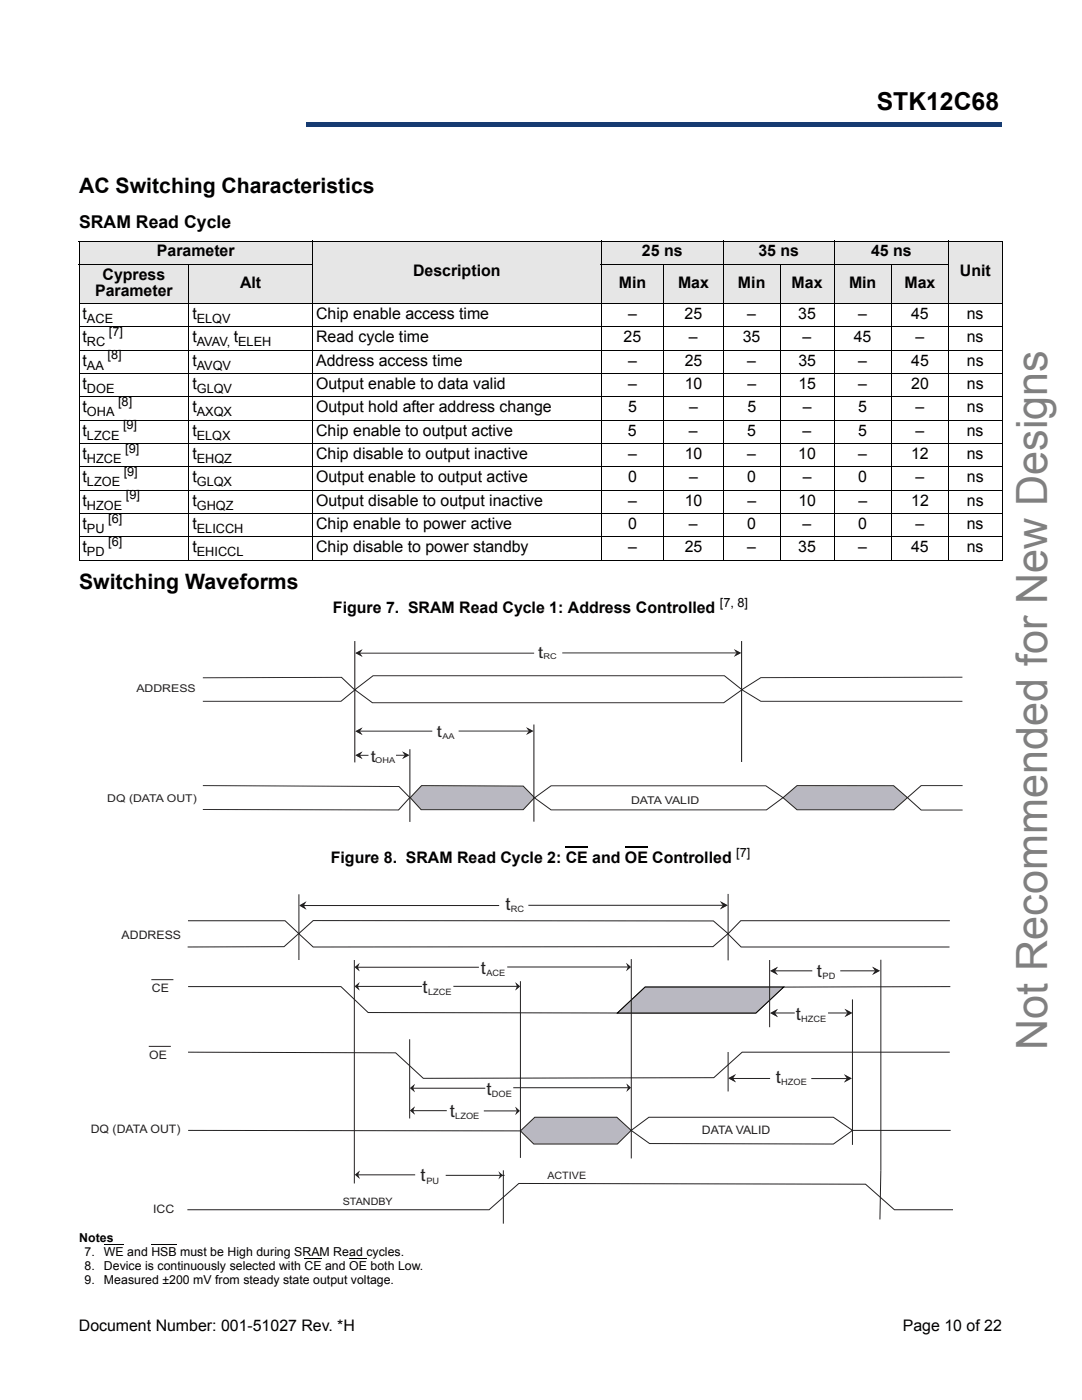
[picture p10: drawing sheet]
<svg xmlns="http://www.w3.org/2000/svg" width="216mm" height="279mm" viewBox="0 0 216 279" stroke-linecap="round" stroke-linejoin="round" font-family="sans-serif">
<path d="M61 24.4h138.8v.9h-138.8z" fill="#163b71"/>
<path d="M61 24.4h138.9" fill="none" stroke="#163b71" stroke-width=".2"/>
<path d="M199.7 24.4h.2v1h-.2z" fill="#163b71"/>
<path d="M61 25.3h138.8" fill="none" stroke="#163b71" stroke-width=".2"/>
<path d="M61 24.3h.1v1h-.1z" fill="#163b71"/>
<path d="M15.8 8.6h45.2v18h-45.2z" fill="#fff"/>
<g fill="#e6e6e6">
<path d="M15.8 48.1h46.6v4.7h-46.6z"/>
<path d="M62.4 48.1h57.6v12.5h-57.6z"/>
<path d="M120 48.1h24.3v4.7h-24.3z"/>
<path d="M144.3 48.1h22.1v4.7h-22.1z"/>
<path d="M166.4 48.1h22.9v4.7h-22.9z"/>
<path d="M189.3 48.1h10.6v12.5h-10.6z"/>
<path d="M120 52.8h12.5v7.8h-12.5z"/>
<path d="M132.5 52.8h11.8v7.8h-11.8z"/>
<path d="M144.3 52.8h11.4v7.8h-11.4z"/>
<path d="M155.7 52.8h10.7v7.8h-10.7z"/>
<path d="M166.4 52.8h11.5v7.8h-11.5z"/>
<path d="M177.9 52.8h11.4v7.8h-11.4z"/>
<path d="M15.8 52.8h21.9v7.8h-21.9z"/>
<path d="M37.7 52.8h24.7v7.8h-24.7z"/>
</g>
<path d="M112.9 169h4.4M124.7 169h4.6" fill="none" stroke="#000" stroke-width=".34"/>
<g fill="none" stroke="#000" stroke-width=".2">
<path d="M15.7 48.1h46.6M15.7 52.8h46.7M15.8 48.2v63.5M37.7 52.7v59.2M62.4 48v63.9M62.4 48.1h137.6M119.9 52.8h69.5M120 48v63.9M132.5 52.7v59.2M144.3 48v63.9M155.7 52.7v59.2M166.4 48v63.9"/>
<path d="M177.9 52.7v59.2M189.3 48v63.9M199.9 48.2v63.5M15.7 60.6h184.3M15.7 65.3h184.3M15.7 69.9h184.3M15.7 74.6h184.3M15.7 79.2h184.3M15.7 83.9h184.3M15.7 88.5h184.3M15.7 93.2h184.3M15.7 97.9h184.3"/>
<path d="M15.7 102.5h184.3M15.7 107.2h184.3M15.7 111.8h184.3"/>
</g>
<g fill="#fff">
<path d="M17.9 126.6h182v40.4h-182z"/>
<path d="M20.1 127h177.3v40h-177.3z"/>
<path d="M40.5 135.3l27.6-.1 2.7 2.5-2.8 2.3h-27.5z"/>
</g>
<path d="M40.5 135.3l27.6-.1 2.7 2.5-2.8 2.3h-27.5" fill="none" stroke="#231f20" stroke-width=".2"/>
<path d="M70.8 137.7l3.6-2.8h70.1l3.6 2.8-3.7 2.5h-70.1z" fill="#fff"/>
<path d="M70.8 137.7l3.6-2.8h70.1l3.6 2.8-3.7 2.5h-70.1z" fill="none" stroke="#231f20" stroke-width=".2"/>
<path d="M148 137.6l3.8-2.4h40.2v4.8h-40.2z" fill="#fff"/>
<path d="M70.8 127.9v24.3M148 127.9v24.2M192 135.2h-40.2l-3.8 2.4 3.8 2.4h40.2M40.5 156.8l39.1 .2 2.2 2.2-2.3 2.4h-39" fill="none" stroke="#231f20" stroke-width=".2"/>
<path d="M84.1 156.8l20.3 .1 2.3 2.3-2.3 2.4h-20.4l-2.1-2.4z" fill="#b9b8c1"/>
<path d="M84.1 156.8l20.3 .1 2.3 2.3-2.3 2.4h-20.4l-2.1-2.4zM106.7 159.2l3.3-2.4h42.8l3.4 2.4-3.3 2.4h-42.9z" fill="none" stroke="#231f20" stroke-width=".2"/>
<path d="M156.2 159.2l2.8-2.4h19.3l2.8 2.4-2.7 2.4h-19.4z" fill="#b9b8c1"/>
<path d="M81.8 149.5v14.5M106.5 144.6v19.4M156.2 159.2l2.8-2.4h19.3l2.8 2.4-2.7 2.4h-19.4zM192.1 156.8h-8.3l-2.7 2.4 2.7 2.5h8.3" fill="none" stroke="#231f20" stroke-width=".2"/>
<path d="M70.9 130.3l1.4-.7-.5 .7 .5 .8z" fill="#eb2d33"/>
<path d="M70.9 130.3l1.4-.7-.5 .7 .5 .8z" fill="#231f20"/>
<path d="M71.2 130.4h35.4M112.2 130.3h35.4" fill="none" stroke="#231f20" stroke-width=".2"/>
<path d="M146.4 129.6l1.5 .7-1.5 .8 .6-.8z" fill="#eb2d33"/>
<path d="M146.4 129.6l1.5 .7-1.5 .8 .6-.8z" fill="#231f20"/>
<path d="M71.2 145.9h15.1M91.5 145.9h14.7" fill="none" stroke="#231f20" stroke-width=".2"/>
<path d="M70.9 145.9l1.4-.7-.5 .7 .5 .8z" fill="#eb2d33"/>
<path d="M70.9 145.9l1.4-.7-.5 .7 .5 .8z" fill="#231f20"/>
<path d="M105 145.1l1.4 .8-1.4 .8 .5-.8z" fill="#eb2d33"/>
<path d="M105 145.1l1.4 .8-1.4 .8 .5-.8z" fill="#231f20"/>
<path d="M71.4 150.7h2.1M79 150.7h2.2" fill="none" stroke="#231f20" stroke-width=".2"/>
<path d="M70.9 150.7l1.4-.7-.5 .7 .5 .8z" fill="#eb2d33"/>
<path d="M70.9 150.7l1.4-.7-.5 .7 .5 .8z" fill="#231f20"/>
<path d="M80.2 150l1.5 .7-1.5 .8 .6-.8z" fill="#eb2d33"/>
<path d="M80.2 150l1.5 .7-1.5 .8 .6-.8z" fill="#231f20"/>
<g fill="#fff">
<path d="M15.8 177.2h183.4v67.6h-183.4z"/>
<path d="M17.3 177.2h173.5v67.6h-173.5z"/>
<path d="M37.5 183.8h19.4l2.7 2.5-2.9 2.6-19.3 .1z"/>
</g>
<path d="M37.5 183.8h19.4l2.7 2.5-2.9 2.6-19.3 .1" fill="none" stroke="#231f20" stroke-width=".2"/>
<path d="M59.6 186.3l2.9-2.6 79.9 .1 2.9 2.5-3 2.6-79.8 .1z" fill="#fff"/>
<path d="M59.6 186.3l2.9-2.6 79.9 .1 2.9 2.5-3 2.6-79.8 .1z" fill="none" stroke="#231f20" stroke-width=".2"/>
<path d="M147.8 183.7h41.7v5.3h-41.6l-2.6-2.6z" fill="#fff"/>
<path d="M189.5 183.7h-41.7l-2.5 2.7 2.6 2.6h41.6" fill="none" stroke="#231f20" stroke-width=".2"/>
<path d="M156.4 197l33.2-.1z" fill="#fff"/>
<path d="M189.6 196.9l-33.2 .1" fill="none" stroke="#231f20" stroke-width=".2"/>
<path d="M37.5 196.9h30.5l5.5 5.2 49.7 .1 5.5-5.2h27.7l-5.6 5.2h-27.6z" fill="#fff"/>
<path d="M37.5 196.9h30.5l5.5 5.2 49.7 .1 5.5-5.2h27.7l-5.6 5.2h-27.6" fill="none" stroke="#231f20" stroke-width=".2"/>
<path d="M37.5 210h152h-41.4l-5.7 5.1-57.9 .1-5.6-5.1z" fill="#fff"/>
<path d="M37.5 210l41.4 .1 5.6 5.1 57.9-.1 5.7-5.1h41.4" fill="none" stroke="#231f20" stroke-width=".2"/>
<path d="M37.5 225.6l66.3 .1 2.9-2.7h16.4l2.8 2.6-2.7 2.7h-16.7l-2.7-2.6z" fill="#b9b8c1"/>
<path d="M37.5 225.6l66.3 .1 2.9-2.7h16.4l2.8 2.6-2.7 2.7h-16.7l-2.7-2.6" fill="none" stroke="#231f20" stroke-width=".2"/>
<path d="M125.9 225.6l3.6-2.6h36.8l3.8 2.6-3.8 2.7-36.7-.1z" fill="#fff"/>
<path d="M125.9 225.6l3.6-2.6h36.8l3.8 2.6-3.8 2.7-36.7-.1z" fill="none" stroke="#231f20" stroke-width=".2"/>
<path d="M170.1 225.6h19.6z" fill="#fff"/>
<path d="M170.1 225.6h19.6" fill="none" stroke="#231f20" stroke-width=".2"/>
<path d="M37.4 241.4h57.6l5.7-5.2 66.2 .1 5.5 5.1h16.7z" fill="#fff"/>
<path d="M59.6 178.5v13.1M145.3 178.4v13.3M37.4 241.4h60.2l5.9-5.2 69.2 .1 5.8 5.1h11.7" fill="none" stroke="#231f20" stroke-width=".2"/>
<path d="M59.7 180.7l1.4-.8-.5 .8 .5 .8z" fill="#eb2d33"/>
<path d="M59.7 180.7l1.4-.8-.5 .8 .5 .8z" fill="#231f20"/>
<path d="M60 180.7h39.6M105.4 180.7h39.4" fill="none" stroke="#231f20" stroke-width=".2"/>
<path d="M143.7 179.8l1.5 .9-1.5 .8 .6-.8z" fill="#eb2d33"/>
<path d="M143.7 179.8l1.5 .9-1.5 .8 .6-.8z" fill="#231f20"/>
<path d="M30.2 195.5h4.4M70.7 191.6v44.6M103.8 195.8v35.3M175.8 191.5v42.1" fill="none" stroke="#231f20" stroke-width=".2"/>
<path d="M70.8 193l1-.8-.4 .8 .4 .8z" fill="#eb2d33"/>
<path d="M70.8 193l1-.8-.4 .8 .4 .8z" fill="#231f20"/>
<path d="M71.2 193h24.4M101.2 193h24.4" fill="none" stroke="#231f20" stroke-width=".2"/>
<path d="M124.9 192.2l1 .8-1 .8 .4-.8z" fill="#eb2d33"/>
<path d="M124.9 192.2l1 .8-1 .8 .4-.8z" fill="#231f20"/>
<path d="M70.8 196.8l1-.8-.4 .8 .4 .9z" fill="#eb2d33"/>
<path d="M70.8 196.8l1-.8-.4 .8 .4 .9z" fill="#231f20"/>
<path d="M71.2 196.9h13M90.5 196.8h13" fill="none" stroke="#231f20" stroke-width=".2"/>
<path d="M102.8 196l1 .9-1 .8 .4-.8z" fill="#eb2d33"/>
<path d="M102.8 196l1 .9-1 .8 .4-.8z" fill="#231f20"/>
<path d="M167.7 193.8h7.5" fill="none" stroke="#231f20" stroke-width=".2"/>
<path d="M174 192.9l1.6 .8-1.6 .9 .6-.9z" fill="#eb2d33"/>
<path d="M174 192.9l1.6 .8-1.6 .9 .6-.9z" fill="#231f20"/>
<path d="M153.7 193.8l1.5-.9-.6 .9 .6 .8z" fill="#eb2d33"/>
<path d="M153.7 193.8l1.5-.9-.6 .9 .6 .8z" fill="#231f20"/>
<path d="M154 193.8h8.1M165.2 202.2h4.5" fill="none" stroke="#231f20" stroke-width=".2"/>
<path d="M168.5 201.3l1.6 .9-1.6 .8 .6-.8z" fill="#eb2d33"/>
<path d="M168.5 201.3l1.6 .9-1.6 .8 .6-.8z" fill="#231f20"/>
<path d="M153.7 202.2l1.5-.9-.6 .9 .6 .8z" fill="#eb2d33"/>
<path d="M153.7 202.2l1.5-.9-.6 .9 .6 .8z" fill="#231f20"/>
<path d="M29.7 208.8h4.4M81.7 207.4v15.8M145.3 210v7.8M154 202.2h4.6" fill="none" stroke="#231f20" stroke-width=".2"/>
<path d="M81.8 217.2l1-.9-.4 .9 .4 .8z" fill="#eb2d33"/>
<path d="M81.8 217.2l1-.9-.4 .9 .4 .8z" fill="#231f20"/>
<path d="M82.2 217.2h14.6M102.4 217.1h23.2" fill="none" stroke="#231f20" stroke-width=".2"/>
<path d="M125 216.2l.9 .9-.9 .8 .3-.8z" fill="#eb2d33"/>
<path d="M125 216.2l.9 .9-.9 .8 .3-.8z" fill="#231f20"/>
<path d="M81.8 221.6l1-.8-.4 .8 .4 .9z" fill="#eb2d33"/>
<path d="M81.8 221.6l1-.8-.4 .8 .4 .9z" fill="#231f20"/>
<path d="M82.2 221.7h6.9M96.5 221.7h6.9" fill="none" stroke="#231f20" stroke-width=".2"/>
<path d="M102.8 220.9l.9 .8-.9 .8 .4-.8z" fill="#eb2d33"/>
<path d="M102.8 220.9l.9 .8-.9 .8 .4-.8z" fill="#231f20"/>
<path d="M170.1 199.5v29M161.9 215.3h7.6" fill="none" stroke="#231f20" stroke-width=".2"/>
<path d="M168.4 214.4l1.6 .8-1.6 .8 .6-.8z" fill="#eb2d33"/>
<path d="M168.4 214.4l1.6 .8-1.6 .8 .6-.8z" fill="#231f20"/>
<path d="M145.3 215.2l1.5-.8-.5 .8 .5 .8z" fill="#eb2d33"/>
<path d="M145.3 215.2l1.5-.8-.5 .8 .5 .8z" fill="#231f20"/>
<path d="M145.8 215.2h7.9M100.4 233.6v10.6" fill="none" stroke="#231f20" stroke-width=".2"/>
<path d="M70.8 234.4l1-.8-.4 .8 .4 .9z" fill="#eb2d33"/>
<path d="M70.8 234.4l1-.8-.4 .8 .4 .9z" fill="#231f20"/>
<path d="M71.3 234.5h11.5M88.9 234.6h11.8" fill="none" stroke="#231f20" stroke-width=".2"/>
<path d="M99.4 233.7l.9 .9-.9 .8 .4-.8z" fill="#231f20"/>
<path d="M123.2 202.2l5.5-5.2h27.7l-5.6 5.2z" fill="#b9b8c1"/>
<path d="M123.2 202.2l5.5-5.2h27.7l-5.6 5.2z" fill="none" stroke="#030404" stroke-width=".2"/>
<path d="M126 191.4v39.8M153.6 191.6v13.4M175.8 233.6l-.2 9.8" fill="none" stroke="#231f20" stroke-width=".2"/>
<path d="M20.7 248.3h4M30.2 248.3h5.1M60.7 251.2h3.5M69.7 251.2h3.5" fill="none" stroke="#000" stroke-width=".2"/>
<text font-size="8.6" fill="#808080" x="209" y="209.5" transform="rotate(-90 209 209.5)">Not Recommended for New Designs</text>
<text font-size="4.9" x="174.9" y="22">STK12C68</text>
<g font-size="4.2">
<text x="15.8" y="38.6">AC Switching Characteristics</text>
<text x="15.8" y="117.5">Switching Waveforms</text>
</g>
<text font-size="3.5" x="15.8" y="45.5">SRAM Read Cycle</text>
<g font-size="3.5" fill="#231f20">
<text x="100.8" y="181.7">t</text>
<text x="95.9" y="194.4">t</text>
<text x="163" y="195">t</text>
<text x="84.3" y="198.2">t</text>
<text x="158.8" y="203.5">t</text>
<text x="97.1" y="218.5">t</text>
<text x="154.8" y="216.2">t</text>
<text x="89.7" y="222.9">t</text>
<text x="83.9" y="235.8">t</text>
</g>
<g font-size="3.2">
<text x="31.3" y="51.2">Parameter</text>
<text x="128.1" y="51.2">25 ns</text>
<text x="151.3" y="51.2">35 ns</text>
<text x="173.8" y="51.2">45 ns</text>
<text x="19" y="59">Parameter</text>
<text x="20.5" y="55.8">Cypress</text>
<text x="47.9" y="57.4">Alt</text>
<text x="82.4" y="55.1">Description</text>
<text x="123.5" y="57.4">Min</text>
<text x="135.3" y="57.4">Max</text>
<text x="147.3" y="57.4">Min</text>
<text x="158" y="57.4">Max</text>
<text x="169.4" y="57.4">Min</text>
<text x="180.5" y="57.4">Max</text>
<text x="191.5" y="55.1">Unit</text>
<text x="16.5" y="63.7">t</text>
<text x="38.4" y="63.7">t</text>
<text x="63.1" y="63.7">Chip enable access time</text>
<text x="125.3" y="63.7">–</text>
<text x="136.6" y="63.7">25</text>
<text x="149.1" y="63.7">–</text>
<text x="159.3" y="63.7">35</text>
<text x="171.2" y="63.7">–</text>
<text x="181.8" y="63.7">45</text>
<text x="192.9" y="63.7">ns</text>
<text x="16.5" y="68.3">t</text>
<text x="38.4" y="68.3">t</text>
<text x="46.7" y="68.3">t</text>
<text x="63.1" y="68.3">Read cycle time</text>
<text x="124.4" y="68.3">25</text>
<text x="137.5" y="68.3">–</text>
<text x="148.2" y="68.3">35</text>
<text x="160.1" y="68.3">–</text>
<text x="170.4" y="68.3">45</text>
<text x="182.7" y="68.3">–</text>
<text x="192.9" y="68.3">ns</text>
<text x="16.5" y="73">t</text>
<text x="16.5" y="77.6">t</text>
<text x="38.4" y="73">t</text>
<text x="38.4" y="77.6">t</text>
<text x="63.1" y="73">Address access time</text>
<text x="63.1" y="77.6">Output enable to data valid</text>
<text x="125.3" y="73">–</text>
<text x="125.3" y="77.6">–</text>
<text x="136.6" y="73">25</text>
<text x="136.6" y="77.6">10</text>
<text x="149.1" y="73">–</text>
<text x="149.1" y="77.6">–</text>
<text x="159.3" y="73">35</text>
<text x="159.3" y="77.6">15</text>
<text x="171.3" y="73">–</text>
<text x="171.3" y="77.6">–</text>
<text x="181.8" y="73">45</text>
<text x="181.8" y="77.6">20</text>
<text x="192.9" y="73">ns</text>
<text x="192.9" y="77.6">ns</text>
<text x="16.5" y="82.3">t</text>
<text x="38.4" y="82.3">t</text>
<text x="63.1" y="82.3">Output hold after address change</text>
<text x="125.3" y="82.3">5</text>
<text x="137.5" y="82.3">–</text>
<text x="149.1" y="82.3">5</text>
<text x="160.2" y="82.3">–</text>
<text x="171.3" y="82.3">5</text>
<text x="182.7" y="82.3">–</text>
<text x="192.9" y="82.3">ns</text>
<text x="16.5" y="87">t</text>
<text x="38.4" y="87">t</text>
<text x="63.1" y="87">Chip enable to output active</text>
<text x="125.3" y="87">5</text>
<text x="137.5" y="87">–</text>
<text x="149.1" y="87">5</text>
<text x="160.1" y="87">–</text>
<text x="171.2" y="87">5</text>
<text x="182.7" y="87">–</text>
<text x="192.9" y="87">ns</text>
<text x="16.5" y="91.6">t</text>
<text x="38.4" y="91.6">t</text>
<text x="63.1" y="91.6">Chip disable to output inactive</text>
<text x="125.3" y="91.6">–</text>
<text x="136.6" y="91.6">10</text>
<text x="149.1" y="91.6">–</text>
<text x="159.3" y="91.6">10</text>
<text x="171.3" y="91.6">–</text>
<text x="181.8" y="91.6">12</text>
<text x="192.9" y="91.6">ns</text>
<text x="16.5" y="96.3">t</text>
<text x="16.5" y="100.9">t</text>
<text x="38.4" y="96.3">t</text>
<text x="38.4" y="100.9">t</text>
<text x="63.1" y="96.3">Output enable to output active</text>
<text x="63.1" y="100.9">Output disable to output inactive</text>
<text x="125.3" y="96.3">0</text>
<text x="125.3" y="100.9">–</text>
<text x="136.6" y="100.9">10</text>
<text x="137.5" y="96.3">–</text>
<text x="149.1" y="96.3">0</text>
<text x="149.1" y="100.9">–</text>
<text x="159.3" y="100.9">10</text>
<text x="160.2" y="96.3">–</text>
<text x="171.3" y="96.3">0</text>
<text x="171.3" y="100.9">–</text>
<text x="181.8" y="100.9">12</text>
<text x="182.7" y="96.3">–</text>
<text x="192.9" y="96.3">ns</text>
<text x="192.9" y="100.9">ns</text>
<text x="16.5" y="105.6">t</text>
<text x="38.4" y="105.6">t</text>
<text x="63.1" y="105.6">Chip enable to power active</text>
<text x="125.3" y="105.6">0</text>
<text x="137.5" y="105.6">–</text>
<text x="149.1" y="105.6">0</text>
<text x="160.1" y="105.6">–</text>
<text x="171.2" y="105.6">0</text>
<text x="182.7" y="105.6">–</text>
<text x="192.9" y="105.6">ns</text>
<text x="16.5" y="110.2">t</text>
<text x="38.4" y="110.2">t</text>
<text x="63.1" y="110.2">Chip disable to power standby</text>
<text x="125.3" y="110.2">–</text>
<text x="136.6" y="110.2">25</text>
<text x="149.1" y="110.2">–</text>
<text x="159.3" y="110.2">35</text>
<text x="171.2" y="110.2">–</text>
<text x="181.8" y="110.2">45</text>
<text x="192.9" y="110.2">ns</text>
<text x="66.4" y="122.4">Figure 7. SRAM Read Cycle 1: Address Controlled</text>
<text x="66" y="172.3">Figure 8. SRAM Read Cycle 2: CE and OE Controlled</text>
<text x="15.7" y="265.6">Document Number: 001-51027 Rev. *H</text>
<text x="180.1" y="265.6">Page 10 of 22</text>
</g>
<g font-size="3.2" fill="#231f20">
<text x="107.4" y="131.2">t</text>
<text x="87.1" y="147">t</text>
<text x="74" y="152.1">t</text>
</g>
<g font-size="2.5">
<text x="17.4" y="64.5">ACE</text>
<text x="39.3" y="64.5">ELQV</text>
<text x="17.4" y="69.1">RC</text>
<text x="21.4" y="71.7">[8]</text>
<text x="21.7" y="67.1">[7]</text>
<text x="39.3" y="69.1">AVAV, ELEH</text>
<text x="17.4" y="73.8">AA</text>
<text x="39.3" y="73.8">AVQV</text>
<text x="17.4" y="78.4">DOE</text>
<text x="17.4" y="83.1">OHA</text>
<text x="23.6" y="81">[8]</text>
<text x="39.3" y="78.4">GLQV</text>
<text x="39.3" y="83.1">AXQX</text>
<text x="17.4" y="87.8">LZCE</text>
<text x="24.6" y="85.7">[9]</text>
<text x="39.3" y="87.8">ELQX</text>
<text x="17.4" y="92.4">HZCE</text>
<text x="24.7" y="95">[9]</text>
<text x="25" y="90.3">[9]</text>
<text x="39.3" y="92.4">EHQZ</text>
<text x="17.4" y="97.1">LZOE</text>
<text x="17.4" y="101.7">HZOE</text>
<text x="25.1" y="99.7">[9]</text>
<text x="39.3" y="97.1">GLQX</text>
<text x="39.3" y="101.7">GHQZ</text>
<text x="17.4" y="106.4">PU</text>
<text x="21.6" y="104.3">[6]</text>
<text x="39.3" y="106.4">ELICCH</text>
<text x="17.4" y="111">PD</text>
<text x="21.6" y="109">[6]</text>
<text x="39.3" y="111">EHICCL</text>
<text x="143.6" y="121.1">[7, 8]</text>
<text x="146.9" y="171">[7]</text>
<text x="15.8" y="247.8">Notes</text>
<text x="16.9" y="250.6">7.</text>
<text x="20.7" y="250.6">WE and HSB must be High during SRAM Read cycles.</text>
<text x="16.9" y="256.3">9.</text>
<text x="16.9" y="253.5">8.</text>
<text x="20.7" y="253.5">Device is continuously selected with CE and OE both Low.</text>
<text x="20.7" y="256.3">Measured ±200 mV from steady state output voltage.</text>
</g>
<g font-size="2.3" fill="#231f20">
<text x="24.3" y="187.5">ADDRESS</text>
<text x="30.3" y="198">CE</text>
<text x="29.8" y="211.4">OE</text>
<text x="18.1" y="226.1">DQ (DATA OUT)</text>
<text x="140.1" y="226.3">DATA VALID</text>
<text x="30.6" y="242.1">ICC</text>
</g>
<g font-size="2.1" fill="#231f20">
<text x="27.2" y="138.1">ADDRESS</text>
<text x="21.4" y="160">DQ (DATA OUT)</text>
<text x="125.9" y="160.4">DATA VALID</text>
</g>
<g font-size="2" fill="#231f20">
<text x="109.2" y="235.3">ACTIVE</text>
<text x="68.4" y="240.6">STANDBY</text>
</g>
<g font-size="1.7" fill="#231f20">
<text x="102" y="182">RC</text>
<text x="97" y="194.7">ACE</text>
<text x="164.1" y="195.4">PD</text>
<text x="85.4" y="198.5">LZCE</text>
<text x="159.9" y="203.9">HZCE</text>
<text x="98.1" y="218.8">DOE</text>
<text x="155.9" y="216.6">HZOE</text>
<text x="90.9" y="223.2">LZOE</text>
<text x="85.1" y="236.3">PU</text>
</g>
<g font-size="1.6" fill="#231f20">
<text x="108.5" y="131.5">RC</text>
<text x="88.3" y="147.4">AA</text>
<text x="74.9" y="152.2">OHA</text>
</g>
</svg>
